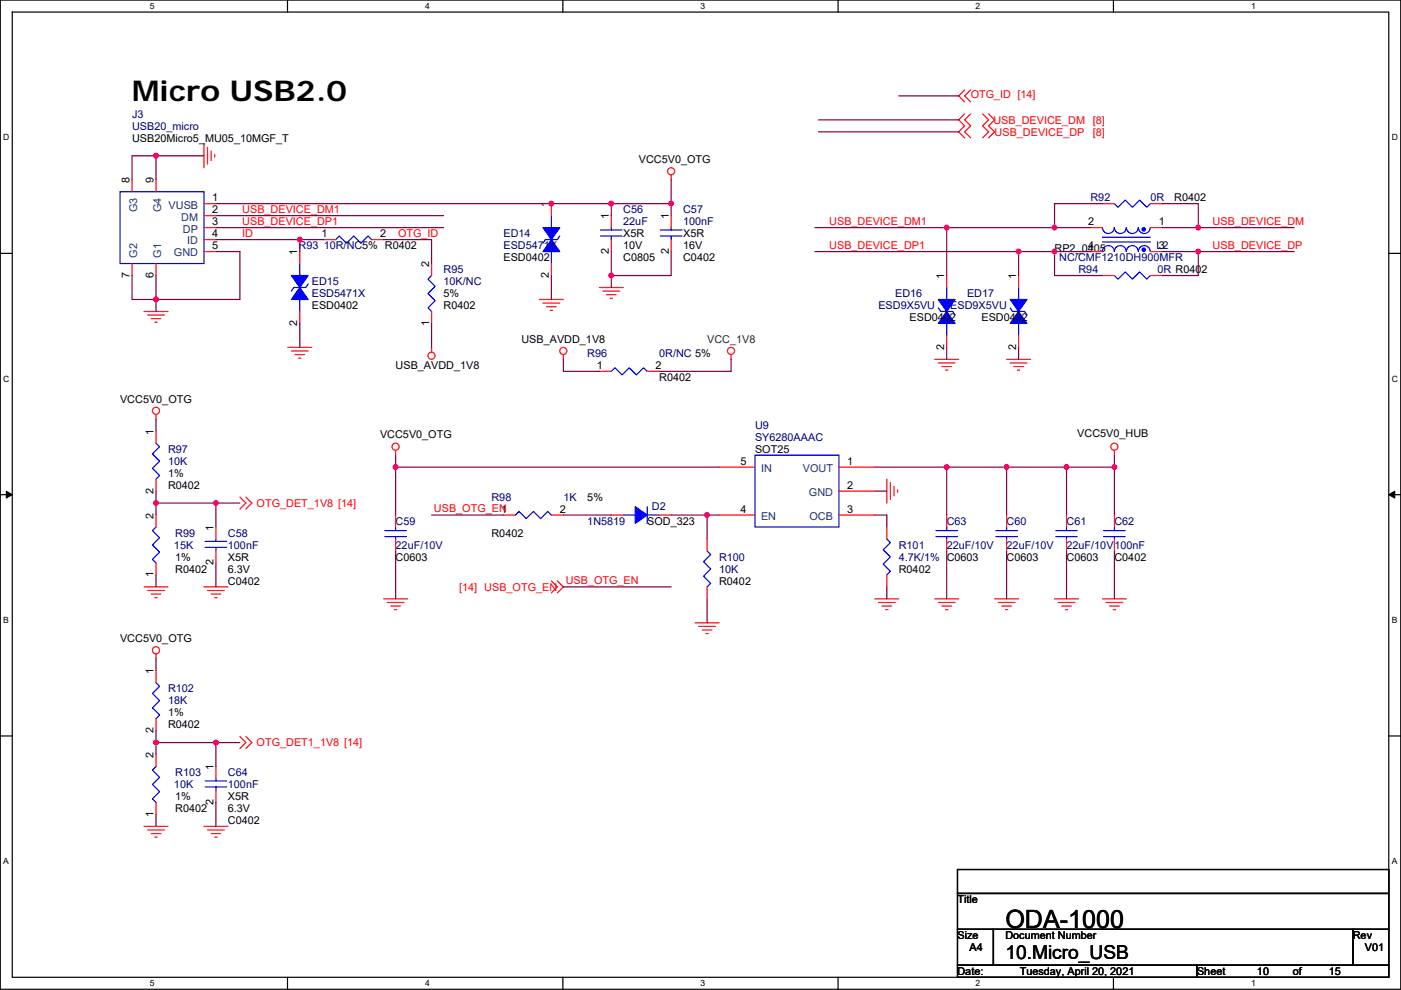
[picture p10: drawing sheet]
<svg xmlns="http://www.w3.org/2000/svg" width="297mm" height="210mm" viewBox="0 0 297 210" stroke-linecap="round" stroke-linejoin="round" font-family="sans-serif">
<path d="M.1 0h296.9v209.8h-296.9zM2.6 2.6h291.8v204.7h-291.8z" fill="none" stroke="#000" stroke-width=".25"/>
<g fill="#fff">
<path d="M31.8 .3h1v2h-1z"/>
<path d="M31.8 207.5h1v2.1h-1z"/>
</g>
<path d="M61 0v2.6M61 207.3v2.5" fill="none" stroke="#000" stroke-width=".25"/>
<g fill="#fff">
<path d="M90.1 .3h1v2h-1z"/>
<path d="M90.1 207.5h1v2.1h-1z"/>
</g>
<path d="M119.3 0v2.6M119.3 207.3v2.5" fill="none" stroke="#000" stroke-width=".25"/>
<g fill="#fff">
<path d="M148.5 .3h1v2h-1z"/>
<path d="M148.5 207.5h1v2.1h-1z"/>
</g>
<path d="M177.7 0v2.6M177.7 207.3v2.5" fill="none" stroke="#000" stroke-width=".25"/>
<g fill="#fff">
<path d="M206.9 .3h1v2h-1z"/>
<path d="M206.9 207.5h1v2.1h-1z"/>
</g>
<path d="M236.1 0v2.6M236.1 207.3v2.5" fill="none" stroke="#000" stroke-width=".25"/>
<g fill="#fff">
<path d="M265.2 .3h1v2h-1z"/>
<path d="M265.2 207.5h1v2.1h-1z"/>
<path d="M.7 28.2h1.3v2h-1.3z"/>
<path d="M295.1 28.2h1.3v2h-1.3z"/>
<path d="M.7 79.3h1.3v2.1h-1.3z"/>
<path d="M295.1 79.3h1.3v2.1h-1.3z"/>
</g>
<path d="M.1 53.7h2.5M294.4 53.7h2.6" fill="none" stroke="#000" stroke-width=".25"/>
<g fill="#fff">
<path d="M.7 130.5h1.2v2h-1.2z"/>
<path d="M295.1 130.5h1.2v2h-1.2z"/>
</g>
<path d="M.1 104.9h2.5M294.4 104.9h2.6" fill="none" stroke="#000" stroke-width=".25"/>
<path d="M1.3 104.2l1.3 .7-1.3 .7zM294.4 104.9l1.3-.7v1.4z" fill="#000" stroke="#000" stroke-width=".21"/>
<g fill="#fff">
<path d="M.7 181.7h1.2v2h-1.2z"/>
<path d="M295.1 181.7h1.2v2h-1.2z"/>
</g>
<path d="M.1 156.1h2.5M294.4 156.1h2.6M203 184.4h91.4v5.1h-91.4zM203 189.5h91.4v7.6h-91.4zM203 197.1h7.6v7.6h-7.6zM210.6 197.1h76.2v7.6h-76.2zM286.8 197.1h7.6v7.6h-7.6zM203 204.7h50.8v2.6h-50.8zM253.8 204.7h40.6v2.6h-40.6z" fill="none" stroke="#000" stroke-width=".25"/>
<g fill="none" stroke="#f00" stroke-width=".25">
<path d="M204.5 19.1l-1.2 1.2 1.2 1.3M205.8 19.1l-1.3 1.2 1.3 1.3M28 38.1v2.6M33.1 38.1v2.6M43.2 30.5v5.1M44 31.3v3.5M44.8 32v2.1M45.5 32.8v.5M142.3 37.1v1M204.5 24.2l-1.2 1.2 1.2 1.3-1.2 1.3 1.2 1.2M205.8 24.2l-1.3 1.2 1.3 1.3-1.3 1.3 1.3 1.2M208.3 24.2l1.3 1.2-1.3 1.3 1.3 1.3-1.3 1.2"/>
<path d="M209.6 24.2l1.3 1.2-1.3 1.3 1.3 1.3-1.3 1.2M28 55.9v2.5M33.1 55.9v2.5M43.2 43.2h2.6M43.2 45.7h2.6M43.2 48.3h2.6M43.2 50.8h2.6M43.2 53.4h2.6M63.6 53.4v2.5M68.6 50.8h2.6M78.8 50.8h2.5M91.5 55.9v2.5"/>
<path d="M116.9 43.2v2.5M116.9 55.9v2.5M129.6 45.7v2.6M129.6 50.8v2.6M142.3 45.7v2.6M142.3 50.8v2.6M200.7 58.4v2.6M216 58.4v2.6M231.2 48.3h2.5M231.2 53.4h2.5M233.7 43.2h2.6M233.7 58.4h2.6"/>
<path d="M243.9 48.3h2.5M243.9 53.4h2.5M243.9 43.2h2.5M243.9 58.4h2.5M30.5 66.1h5.1M31.3 66.8h3.6M32.1 67.6h2M32.8 68.3h.5M61 73.7h5.1M61.8 74.4h3.5M62.5 75.2h2.1M63.3 76h.5"/>
<path d="M63.6 66.1v2.5M91.5 73.7v1M91.5 66.1v2.5M114.4 63.5h5M115.1 64.3h3.6M115.9 65h2M116.6 65.8h.6M119.4 75.2v1M127.1 61h5M127.1 78.8h2.5M127.8 61.7h3.6M128.6 62.5h2"/>
<path d="M129.3 63.3h.6M137.2 78.8h2.6M155 75.2v1M198.2 76.2h5.1M198.9 77h3.6M199.7 77.7h2M200.5 78.5h.5M200.7 71.1v2.6M213.4 76.2h5.1M214.2 77h3.5M214.9 77.7h2.1M215.7 78.5h.5"/>
<path d="M216 71.1v2.6M33.1 91.5v2.5M33.1 87.9v1M83.9 95.5v1M152.5 99.1h7.6M177.9 99.1h7.6M236.3 95.5v1M33.1 101.6v2.6M33.1 119.4v2.5M33.1 109.2v2.6M45.8 111.8v2.5M45.8 116.9v2.5"/>
<path d="M50.9 105.4l1.2 1.3-1.2 1.3M52.1 105.4l1.3 1.3-1.3 1.3M83.9 114.3v2.6M83.9 109.2v2.6M106.7 109.2h2.6M116.9 109.2h2.5M129.6 109.2h2.5M139.8 109.2h2.5M149.9 114.3v2.6M152.5 109.2h7.6M177.9 109.2h7.6M177.9 104.2h7.6"/>
<path d="M188 101.6v5.1M188 111.8v2.5M188.8 102.4v3.5M189.5 103.1v2.1M190.3 103.9v.5M200.7 114.3v2.6M200.7 109.2v2.6M213.4 114.3v2.6M213.4 109.2v2.6M226.1 114.3v2.6M226.1 109.2v2.6M236.3 114.3v2.6"/>
<path d="M236.3 109.2v2.6M30.5 124.5h5.1M31.3 125.2h3.6M32.1 126h2M32.8 126.8h.5M33.1 138.7v1M43.2 124.5h5.1M44 125.2h3.6M44.8 126h2M45.5 126.8h.5M81.3 127h5.1M82.1 127.8h3.6"/>
<path d="M82.9 128.5h2M83.6 129.3h.5M116.9 123.2l1.3 1.3-1.3 1.3M118.2 123.2l1.2 1.3-1.2 1.3M147.4 132.1h5.1M148.1 132.9h3.6M148.9 133.6h2M149.7 134.4h.5M149.9 124.5v2.5M185.5 127h5.1M186.2 127.8h3.6M187 128.5h2"/>
<path d="M187.8 129.3h.5M188 121.9v2.6M198.2 127h5.1M198.9 127.8h3.6M199.7 128.5h2M200.5 129.3h.5M210.9 127h5.1M211.6 127.8h3.6M212.4 128.5h2M213.2 129.3h.5M223.6 127h5.1M224.3 127.8h3.6"/>
<path d="M225.1 128.5h2M225.9 129.3h.5M233.7 127h5.1M234.5 127.8h3.6M235.3 128.5h2M236 129.3h.5M33.1 142.3v2.5M33.1 152.4v2.6M50.9 156.2l1.2 1.3-1.2 1.3M52.1 156.2l1.3 1.3-1.3 1.3M30.5 175.3h5.1M31.3 176h3.6"/>
<path d="M32.1 176.8h2M32.8 177.6h.5M33.1 170.2v2.5M33.1 160v2.6M43.2 175.3h5.1M44 176h3.6M44.8 176.8h2M45.5 177.6h.5M45.8 162.6v2.5M45.8 167.7v2.5"/>
<circle cx="142.3" cy="36.3" r=".76"/>
<circle cx="91.5" cy="75.4" r=".76"/>
<circle cx="119.4" cy="74.4" r=".76"/>
<circle cx="155" cy="74.4" r=".76"/>
<circle cx="33.1" cy="87.1" r=".76"/>
<circle cx="83.9" cy="94.7" r=".76"/>
<circle cx="236.3" cy="94.7" r=".76"/>
<circle cx="33.1" cy="137.9" r=".76"/>
</g>
<g fill="none" stroke="#00f" stroke-width=".25">
<path d="M25.5 40.7h17.7v15.2h-17.7zM63.6 55.9v2.5M71.2 50.8l.7-.7 1.6 1.5 1.5-1.5 1.5 1.5 1.5-1.5 .8 .7M91.5 58.4l-.8 .8 1.6 1.5-1.6 1.6 1.6 1.5-1.6 1.5 .8 .8M116.9 45.7v2.6M116.9 53.4v2.5M118.7 50.1l-.5 .7h-2.6l-.5 .8M127.3 50.1h4.6M127.3 48.8h4.6M129.6 48.3v.5M129.6 50.1v.7M140 50.1h4.6"/>
<path d="M140 48.8h4.6M142.3 48.3v.5M142.3 50.1v.7M233.7 51.3h10.2M233.7 48.3a1.26 1.26 0 0 0 1.3 1.2 1.26 1.26 0 0 0 1.3-1.2M233.7 50.3h10.2M236.3 53.3a1.26 1.26 0 0 0-1.3-1.2 1.26 1.26 0 0 0-1.3 1.2M236.3 53.3a1.26 1.26 0 0 1 1.2-1.2 1.26 1.26 0 0 1 1.3 1.2M236.3 43.2l.7 .8 1.6-1.6 1.5 1.6 1.5-1.6 1.5 1.6 .8-.8M236.3 58.4l.7 .8 1.6-1.5 1.5 1.5 1.5-1.5 1.5 1.5 .8-.8M236.3 48.3a1.26 1.26 0 0 0 1.2 1.2 1.26 1.26 0 0 0 1.3-1.2M238.8 53.3a1.26 1.26 0 0 1 1.3-1.2 1.26 1.26 0 0 1 1.2 1.2"/>
<path d="M238.8 48.3a1.26 1.26 0 0 0 1.3 1.2 1.26 1.26 0 0 0 1.2-1.2M241.4 48.3a1.26 1.26 0 0 0 1.2 1.2 1.26 1.26 0 0 0 1.3-1.2M241.4 53.3a1.26 1.26 0 0 1 1.2-1.2 1.26 1.26 0 0 1 1.3 1.2M63.6 63.5v2.6M65.3 60.2l-.5 .8h-2.5l-.5 .7M129.6 78.8l.8-.8 1.5 1.5 1.5-1.5 1.5 1.5 1.6-1.5 .7 .8M198.9 65.3l.5 .8h2.6l.5 .7M200.7 61v2.5M200.7 68.6v2.5M214.2 65.3l.5 .8h2.5l.5 .7M216 61v2.5M216 68.6v2.5"/>
<path d="M33.1 94l.7 .8-1.5 1.5 1.5 1.5-1.5 1.5 1.5 1.6-.7 .7M160.1 96.5h17.8v15.3h-17.8zM33.1 111.8l-.8 .7 1.5 1.6-1.5 1.5 1.5 1.5-1.5 1.5 .8 .8M43.5 116.1h4.6M43.5 114.8h4.6M45.8 114.3v.5M45.8 116.1v.8M81.6 112.5h4.6M81.6 113.8h4.6M83.9 113.8v.5M83.9 111.8v.7M109.3 109.2l.7-.7 1.6 1.5 1.5-1.5 1.5 1.5 1.5-1.5 .8 .7"/>
<path d="M132.1 109.2h2.6M137.2 107.5v3.5M137.2 109.2h2.6M149.9 116.9l.8 .7-1.5 1.5 1.5 1.6-1.5 1.5 1.5 1.5-.8 .8M188 114.3l.8 .8-1.5 1.5 1.5 1.5-1.5 1.6 1.5 1.5-.8 .7M198.4 112.5h4.6M198.4 113.8h4.6M200.7 113.8v.5M200.7 111.8v.7M211.1 112.5h4.6M211.1 113.8h4.6M213.4 113.8v.5"/>
<path d="M213.4 111.8v.7M223.8 112.5h4.6M223.8 113.8h4.6M226.1 113.8v.5M226.1 111.8v.7M234 112.5h4.6M234 113.8h4.6M236.3 113.8v.5M236.3 111.8v.7M33.1 144.8l.7 .8-1.5 1.5 1.5 1.5-1.5 1.5 1.5 1.6-.7 .7M33.1 162.6l-.8 .7 1.5 1.6-1.5 1.5 1.5 1.5-1.5 1.5 .8 .8M43.5 166.9h4.6"/>
<path d="M43.5 165.6h4.6M45.8 165.1v.5M45.8 166.9v.8"/>
</g>
<g fill="#00f" stroke="#00f" stroke-width=".25">
<path d="M134.7 107.5l2.5 1.7-2.5 1.8z" fill-rule="evenodd"/>
<path d="M198.9 63.5h3.6l-1.8 2.6z" fill-rule="evenodd"/>
<path d="M200.7 66.1l1.8 2.5h-3.6z" fill-rule="evenodd"/>
<path d="M214.2 63.5h3.5l-1.7 2.6z" fill-rule="evenodd"/>
<path d="M216 66.1l1.7 2.5h-3.5z" fill-rule="evenodd"/>
<path d="M61.8 58.4h3.5l-1.7 2.6z" fill-rule="evenodd"/>
<path d="M63.6 61l1.7 2.5h-3.5z" fill-rule="evenodd"/>
<path d="M115.1 48.3h3.6l-1.8 2.5z" fill-rule="evenodd"/>
<path d="M116.9 50.8l1.8 2.6h-3.6z" fill-rule="evenodd"/>
<circle cx="242.5" cy="48.6" r=".38"/>
<circle cx="242.5" cy="53" r=".38"/>
</g>
<g fill="none" stroke="#800040" stroke-width=".25">
<path d="M33.1 33h10.1M33.1 33h-5.1v5.1M33.1 33v5.1M142.3 38.1v5.1M173.5 25.4h29.8M173.5 28h29.8M190.6 20.3h12.7M28 58.4v5.1h5.1M33.1 58.4v5.1M45.8 45.7h48.2M45.8 43.2h83.8M45.8 50.8h17.8"/>
<path d="M45.8 53.4h5.1v10.1h-17.8M45.8 48.3h48.2M63.6 50.8h5M63.6 50.8v2.6M81.3 50.8h10.2v5.1M116.9 58.4v5.1M129.6 43.2v2.5M129.6 43.2h12.7M129.6 53.4v5M129.6 58.4v2.6M142.3 43.2v2.5M142.3 53.4v5h-12.7"/>
<path d="M172.8 48.3h27.9M172.8 53.4h43.2M200.7 48.3v10.1M200.7 48.3h22.9M216 53.4v5M216 53.4h7.6M223.6 48.3h7.6M223.6 53.4h7.6M223.6 53.4v5h10.1M233.7 43.2h-10.1v5.1M246.4 43.2h7.7v5.1M246.4 48.3h7.7"/>
<path d="M246.4 53.4h7.7M254.1 48.3h20.3M254.1 53.4h20.3M254.1 53.4v5h-7.7M33.1 63.5v2.6M63.6 68.6v5.1M91.5 68.6v5.1M119.4 76.2v2.6h7.7M155 76.2v2.6h-15.2M200.7 73.7v2.5M216 73.7v2.5M33.1 88.9v2.6"/>
<path d="M83.9 96.5v2.6M83.9 99.1v10.1M83.9 99.1h68.6M185.5 99.1h15.2M200.7 99.1v10.1M200.7 99.1h12.7M213.4 99.1v10.1M213.4 99.1h12.7M226.1 99.1h10.2M226.1 99.1v10.1M236.3 96.5v2.6M236.3 99.1v10.1"/>
<path d="M33.1 106.7h12.7M33.1 104.2v2.5M33.1 106.7v2.5M45.8 119.4v5.1M45.8 106.7h5.1M45.8 106.7v5.1M83.9 116.9v10.1M91.5 109.2h15.2M119.4 109.2h10.2M142.3 109.2h7.6M149.9 109.2v5.1M149.9 109.2h2.6"/>
<path d="M185.5 104.2h2.5M185.5 109.2h2.5v2.6M200.7 116.9v10.1M213.4 116.9v10.1M226.1 116.9v10.1M236.3 116.9v10.1M33.1 121.9v2.6M33.1 139.7v2.6M119.4 124.5h22.9M149.9 127v5.1M188 124.5v2.5M33.1 155v2.5"/>
<path d="M33.1 157.5v2.5M33.1 157.5h12.7M45.8 157.5h5.1M45.8 157.5v5.1M33.1 172.7v2.6M45.8 170.2v5.1"/>
</g>
<g fill="#f0f" stroke="#f0f" stroke-width=".25">
<circle cx="33.1" cy="33" r=".5"/>
<circle cx="142.3" cy="43.2" r=".5"/>
<circle cx="116.9" cy="43.2" r=".5"/>
<circle cx="129.6" cy="43.2" r=".5"/>
<circle cx="63.5" cy="50.8" r=".5"/>
<circle cx="129.6" cy="58.4" r=".5"/>
<circle cx="33.1" cy="63.5" r=".5"/>
<circle cx="223.6" cy="48.3" r=".5"/>
<circle cx="254" cy="48.3" r=".5"/>
<circle cx="223.6" cy="53.3" r=".5"/>
<circle cx="254" cy="53.3" r=".5"/>
<circle cx="215.9" cy="53.3" r=".5"/>
<circle cx="200.7" cy="48.3" r=".5"/>
<circle cx="33.1" cy="106.7" r=".5"/>
<circle cx="45.8" cy="106.7" r=".5"/>
<circle cx="83.9" cy="99.1" r=".5"/>
<circle cx="200.7" cy="99.1" r=".5"/>
<circle cx="213.4" cy="99.1" r=".5"/>
<circle cx="226.1" cy="99.1" r=".5"/>
<circle cx="236.3" cy="99.1" r=".5"/>
<circle cx="149.9" cy="109.2" r=".5"/>
<circle cx="33.1" cy="157.5" r=".5"/>
<circle cx="45.8" cy="157.5" r=".5"/>
</g>
<text font-size="6.1" x="28" y="21.4">Micro USB2.0</text>
<text font-size="5.3" x="213.2" y="196.8">ODA-1000</text>
<text font-size="4.1" x="213.2" y="203.3">10.Micro_USB</text>
<g font-size="2.3" fill="#f00">
<text x="205.8" y="20.9">OTG_ID [14]</text>
<text x="210.6" y="26.2">USB_DEVICE_DM</text>
<text x="210.9" y="28.7">USB_DEVICE_DP</text>
<text x="231.7" y="26.2">[8]</text>
<text x="231.7" y="28.7">[8]</text>
<text x="51.4" y="45.1">USB_DEVICE_DM1</text>
<text x="51.4" y="47.7">USB_DEVICE_DP1</text>
<text x="175.8" y="47.7">USB_DEVICE_DM1</text>
<text x="257.1" y="47.7">USB_DEVICE_DM</text>
<text x="51.4" y="50.3">ID</text>
<text x="84.4" y="50.2">OTG_ID</text>
<text x="175.8" y="52.7">USB_DEVICE_DP1</text>
<text x="257.1" y="52.7">USB_DEVICE_DP</text>
<text x="54.4" y="107.5">OTG_DET_1V8 [14]</text>
<text x="92" y="108.6">USB_OTG_EN</text>
<text x="97.3" y="125.3">[14] USB_OTG_EN</text>
<text x="119.9" y="123.9">USB_OTG_EN</text>
<text x="54.4" y="158.3">OTG_DET1_1V8 [14]</text>
</g>
<g font-size="2.3" fill="#000080">
<text x="28" y="24.9">J3</text>
<text x="28" y="27.5">USB20_micro</text>
<text x="132.1" y="45.3">C56</text>
<text x="132.1" y="47.8">22uF</text>
<text x="144.8" y="45.3">C57</text>
<text x="144.8" y="47.8">100nF</text>
<text x="231.2" y="42.7">R92</text>
<text x="243.9" y="42.7">0R</text>
<text x="63.3" y="52.9">R93 10R/NC5% R0402</text>
<text x="106.7" y="50.3">ED14</text>
<text x="106.7" y="52.9">ESD5471X</text>
<text x="245.2" y="52.9">L2</text>
<text x="94" y="58">R95</text>
<text x="224.6" y="55.4">NC/CMF1210DH900MFR</text>
<text x="228.7" y="58">R94</text>
<text x="245.4" y="58">0R R0402</text>
<text x="66.1" y="60.5">ED15</text>
<text x="66.1" y="63">ESD5471X</text>
<text x="94" y="60.5">10K/NC</text>
<text x="186.2" y="65.6">ESD9X5VU</text>
<text x="189.8" y="63">ED16</text>
<text x="201.5" y="65.6">ESD9X5VU</text>
<text x="205" y="63">ED17</text>
<text x="124.5" y="75.7">R96</text>
<text x="139.8" y="75.7">0R/NC 5%</text>
<text x="160.1" y="91">U9</text>
<text x="160.1" y="93.5">SY6280AAAC</text>
<text x="35.6" y="96.1">R97</text>
<text x="35.6" y="98.6">10K</text>
<text x="104.2" y="106.2">R98</text>
<text x="119.4" y="106.2">1K</text>
<text x="37.1" y="113.8">R99</text>
<text x="48.3" y="113.8">C58</text>
<text x="83.9" y="111.3">C59</text>
<text x="124.5" y="111.3">1N5819</text>
<text x="138.2" y="108.2">D2</text>
<text x="200.7" y="111.3">C63</text>
<text x="213.4" y="111.3">C60</text>
<text x="226.1" y="111.3">C61</text>
<text x="236.3" y="111.3">C62</text>
<text x="36.9" y="116.4">15K</text>
<text x="48.3" y="116.4">100nF</text>
<text x="83.9" y="116.4">22uF/10V</text>
<text x="152.5" y="118.9">R100</text>
<text x="190.6" y="116.4">R101</text>
<text x="190.6" y="118.9">4.7K/1% C0603</text>
<text x="200.7" y="116.4">22uF/10V</text>
<text x="213.4" y="116.4">22uF/10V</text>
<text x="226.1" y="116.4">22uF/10V100nF</text>
<text x="152.5" y="121.5">10K</text>
<text x="35.6" y="146.9">R102</text>
<text x="35.6" y="149.4">18K</text>
<text x="36.9" y="167.2">10K</text>
<text x="37.1" y="164.6">R103</text>
<text x="48.3" y="164.6">C64</text>
<text x="48.3" y="167.2">100nF</text>
</g>
<g font-size="2.3">
<text x="28" y="30">USB20Micro5_MU05_10MGF_T</text>
<text x="135.4" y="34.6">VCC5V0_OTG</text>
<text x="27.5" y="38.9" transform="rotate(-90 27.5 38.9)">8</text>
<text x="32.6" y="38.9" transform="rotate(-90 32.6 38.9)">9</text>
<text x="45" y="47.8">3</text>
<text x="45" y="42.7">1</text>
<text x="45" y="45.2">2</text>
<text x="116.4" y="44" transform="rotate(-90 116.4 44)">1</text>
<text x="129.1" y="46.5" transform="rotate(-90 129.1 46.5)">1</text>
<text x="141.8" y="46.5" transform="rotate(-90 141.8 46.5)">1</text>
<text x="230.7" y="47.8">2</text>
<text x="245.7" y="47.8">1</text>
<text x="249" y="42.7">R0402</text>
<text x="45" y="50.3">4</text>
<text x="45" y="52.8">5</text>
<text x="68.1" y="50.3">1</text>
<text x="80.6" y="50.3">2</text>
<text x="129.1" y="53.9" transform="rotate(-90 129.1 53.9)">2</text>
<text x="132.1" y="50.3">X5R</text>
<text x="132.1" y="52.9">10V</text>
<text x="141.8" y="53.9" transform="rotate(-90 141.8 53.9)">2</text>
<text x="144.8" y="50.3">X5R</text>
<text x="144.8" y="52.9">16V</text>
<text x="223.6" y="53.4">RP2_0405</text>
<text x="230.7" y="52.8">4</text>
<text x="245.7" y="52.8">3</text>
<text x="27.5" y="59" transform="rotate(-90 27.5 59)">7</text>
<text x="32.6" y="59" transform="rotate(-90 32.6 59)">6</text>
<text x="63" y="54.1" transform="rotate(-90 63 54.1)">1</text>
<text x="91" y="56.7" transform="rotate(-90 91 56.7)">2</text>
<text x="106.7" y="55.4">ESD0402</text>
<text x="116.4" y="59" transform="rotate(-90 116.4 59)">2</text>
<text x="132.1" y="55.4">C0805</text>
<text x="144.8" y="55.4">C0402</text>
<text x="200.2" y="59.2" transform="rotate(-90 200.2 59.2)">1</text>
<text x="215.4" y="59.2" transform="rotate(-90 215.4 59.2)">1</text>
<text x="66.1" y="65.6">ESD0402</text>
<text x="94" y="65.6">R0402</text>
<text x="94" y="63">5%</text>
<text x="63" y="69.1" transform="rotate(-90 63 69.1)">2</text>
<text x="91" y="69.1" transform="rotate(-90 91 69.1)">1</text>
<text x="192.8" y="68.1">ESD0402</text>
<text x="208.1" y="68.1">ESD0402</text>
<text x="110.6" y="72.7">USB_AVDD_1V8</text>
<text x="200.2" y="74.2" transform="rotate(-90 200.2 74.2)">2</text>
<text x="215.4" y="74.2" transform="rotate(-90 215.4 74.2)">2</text>
<text x="83.9" y="78.3">USB_AVDD_1V8</text>
<text x="126.6" y="78.2">1</text>
<text x="139" y="78.2">2</text>
<text x="139.8" y="80.8">R0402</text>
<text x="25.5" y="85.4">VCC5V0_OTG</text>
<text x="32.6" y="92.2" transform="rotate(-90 32.6 92.2)">1</text>
<text x="80.6" y="93">VCC5V0_OTG</text>
<text x="228.4" y="92.8">VCC5V0_HUB</text>
<text x="35.6" y="101.1">1%</text>
<text x="157" y="98.6">5</text>
<text x="160.1" y="96.1">SOT25</text>
<text x="179.6" y="98.6">1</text>
<text x="32.6" y="104.7" transform="rotate(-90 32.6 104.7)">2</text>
<text x="35.6" y="103.7">R0402</text>
<text x="124.5" y="106.2">5%</text>
<text x="179.6" y="103.6">2</text>
<text x="32.6" y="110" transform="rotate(-90 32.6 110)">2</text>
<text x="45.3" y="112.5" transform="rotate(-90 45.3 112.5)">1</text>
<text x="104.2" y="113.8">R0402</text>
<text x="106.2" y="108.7">1</text>
<text x="118.7" y="108.7">2</text>
<text x="137.2" y="111.3">SOD_323</text>
<text x="157" y="108.7">4</text>
<text x="179.6" y="108.7">3</text>
<text x="37.1" y="118.9">1%</text>
<text x="45.3" y="119.9" transform="rotate(-90 45.3 119.9)">2</text>
<text x="48.3" y="118.9">X5R</text>
<text x="83.9" y="118.9">C0603</text>
<text x="213.4" y="118.9">C0603</text>
<text x="226.1" y="118.9">C0603</text>
<text x="236.3" y="118.9">C0402</text>
<text x="32.6" y="122.5" transform="rotate(-90 32.6 122.5)">1</text>
<text x="37.1" y="121.5">R0402</text>
<text x="48.3" y="124">C0402</text>
<text x="48.3" y="121.5">6.3V</text>
<text x="152.5" y="124">R0402</text>
<text x="190.6" y="121.5">R0402</text>
<text x="25.5" y="136.2">VCC5V0_OTG</text>
<text x="32.6" y="143" transform="rotate(-90 32.6 143)">1</text>
<text x="32.6" y="155.5" transform="rotate(-90 32.6 155.5)">2</text>
<text x="35.6" y="154.5">R0402</text>
<text x="35.6" y="151.9">1%</text>
<text x="32.6" y="160.8" transform="rotate(-90 32.6 160.8)">2</text>
<text x="45.3" y="163.3" transform="rotate(-90 45.3 163.3)">1</text>
<text x="32.6" y="173.3" transform="rotate(-90 32.6 173.3)">1</text>
<text x="37.1" y="172.3">R0402</text>
<text x="37.1" y="169.7">1%</text>
<text x="45.3" y="170.7" transform="rotate(-90 45.3 170.7)">2</text>
<text x="48.3" y="169.7">X5R</text>
<text x="48.3" y="172.3">6.3V</text>
<text x="48.3" y="174.8">C0402</text>
<text x="203" y="191.6">Title</text>
<text x="203" y="199.2">Size</text>
<text x="205.5" y="201.7">A4</text>
<text x="213.2" y="199.2">Document Number</text>
<text x="286.8" y="199.2">Rev</text>
<text x="289.4" y="201.7">V01</text>
<text x="203" y="206.8">Date:</text>
<text x="216.2" y="206.8">Tuesday, April 20, 2021</text>
<text x="253.8" y="206.8">Sheet</text>
<text x="266.5" y="206.8">10</text>
<text x="274.1" y="206.8">of</text>
<text x="281.7" y="206.8">15</text>
</g>
<g font-size="2.3" fill="#004080">
<text x="29.1" y="45" transform="rotate(-90 29.1 45)">G3</text>
<text x="34.1" y="45" transform="rotate(-90 34.1 45)">G4</text>
<text x="35.7" y="44.2">VUSB</text>
<text x="38.4" y="46.8">DM</text>
<text x="38.8" y="49.3">DP</text>
<text x="39.7" y="51.9">ID</text>
<text x="29.1" y="54.6" transform="rotate(-90 29.1 54.6)">G2</text>
<text x="34.1" y="54.6" transform="rotate(-90 34.1 54.6)">G1</text>
<text x="36.9" y="54.4">GND</text>
<text x="161.4" y="100.1">IN</text>
<text x="170.2" y="100.1">VOUT</text>
<text x="171.5" y="105.2">GND</text>
<text x="161.4" y="110.3">EN</text>
<text x="171.6" y="110.3">OCB</text>
</g>
<text font-size="2.3" fill="#008000" x="149.9" y="72.7">VCC_1V8</text>
<g font-size="1.8">
<text x="31.8" y="1.9">5</text>
<text x="90.1" y="1.9">4</text>
<text x="148.5" y="1.9">3</text>
<text x="206.9" y="1.9">2</text>
<text x="265.2" y="1.9">1</text>
<text x=".7" y="29.8">D</text>
<text x="295.1" y="29.8">D</text>
<text x=".7" y="81">C</text>
<text x="295.1" y="81">C</text>
<text x=".7" y="132.1">B</text>
<text x="295.1" y="132.1">B</text>
<text x=".7" y="183.3">A</text>
<text x="295.1" y="183.3">A</text>
<text x="31.8" y="209.2">5</text>
<text x="90.1" y="209.2">4</text>
<text x="148.5" y="209.2">3</text>
<text x="206.9" y="209.2">2</text>
<text x="265.2" y="209.2">1</text>
</g>
</svg>
